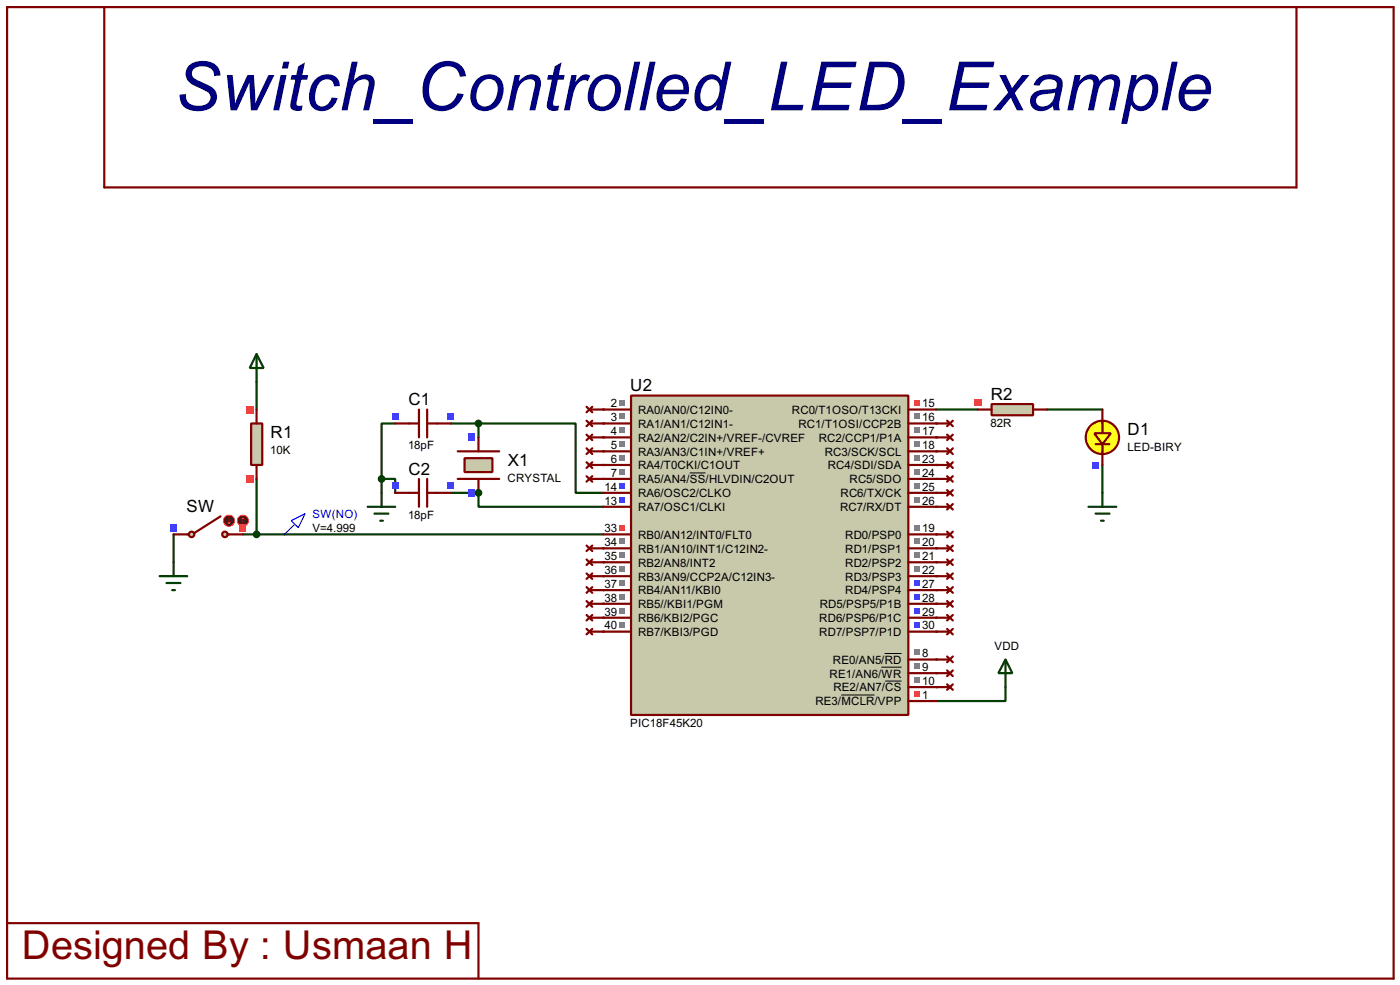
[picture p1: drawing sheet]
<svg xmlns="http://www.w3.org/2000/svg" width="256mm" height="180mm" viewBox="0 0 256 180" stroke-linecap="round" stroke-linejoin="round" font-family="sans-serif">
<path d="M47 69.9v5.1M191.8 75h10.2M31.8 97.8v5.1M47 87.7v10.1h-2.5M202 85.1v5.1" fill="none" stroke="#004000" stroke-width=".4"/>
<g fill="#004000">
<circle cx="110.5" cy="85.1" r=".2"/>
<circle cx="110.5" cy="87.7" r=".2"/>
<circle cx="110.5" cy="100.4" r=".2"/>
<circle cx="110.5" cy="102.9" r=".2"/>
<circle cx="110.5" cy="105.5" r=".2"/>
<circle cx="110.5" cy="108" r=".2"/>
<circle cx="110.5" cy="110.5" r=".2"/>
<circle cx="110.5" cy="113.1" r=".2"/>
<circle cx="110.5" cy="115.6" r=".2"/>
</g>
<path d="M171.5 75h7.6" fill="none" stroke="#004000" stroke-width=".4"/>
<g fill="#004000">
<circle cx="171.5" cy="82.6" r=".2"/>
<circle cx="171.5" cy="85.1" r=".2"/>
<circle cx="171.5" cy="87.7" r=".2"/>
<circle cx="171.5" cy="90.2" r=".2"/>
<circle cx="171.5" cy="92.8" r=".2"/>
<circle cx="171.5" cy="97.8" r=".2"/>
<circle cx="171.5" cy="100.4" r=".2"/>
<circle cx="171.5" cy="102.9" r=".2"/>
<circle cx="171.5" cy="105.5" r=".2"/>
<circle cx="171.5" cy="108" r=".2"/>
<circle cx="171.5" cy="110.5" r=".2"/>
<circle cx="171.5" cy="113.1" r=".2"/>
<circle cx="171.5" cy="115.6" r=".2"/>
<circle cx="171.5" cy="120.7" r=".2"/>
<circle cx="171.5" cy="123.2" r=".2"/>
<circle cx="171.5" cy="125.8" r=".2"/>
</g>
<path d="M184.2 125.8v2.5h-12.7" fill="none" stroke="#004000" stroke-width=".4"/>
<g fill="#004000">
<circle cx="171.5" cy="77.5" r=".2"/>
<circle cx="171.5" cy="80.1" r=".2"/>
<circle cx="110.5" cy="75" r=".2"/>
<circle cx="110.5" cy="77.5" r=".2"/>
<circle cx="110.5" cy="80.1" r=".2"/>
<circle cx="110.5" cy="82.6" r=".2"/>
<circle cx="87.7" cy="90.2" r=".2"/>
</g>
<path d="M72.4 77.5h-2.5v10.2M82.6 77.5h5.1M87.7 77.5h17.8v12.7h5M87.7 77.5v2.6M47 97.8h63.5M69.9 87.7h2.5v2.5M69.9 87.7v2.5M82.6 90.2h5.1v2.6h22.8M184.2 120.7l1.3 2.5h-2.6zM184.2 120.7v5.1" fill="none" stroke="#004000" stroke-width=".4"/>
<g fill="none" stroke="#800000" stroke-width=".4">
<path d="M1.3 1.3h254v177.8h-254zM19.1 1.3v33h218.4v-33M107.5 74.5l1 1M107.5 77l1 1M107.5 79.6l1 1M108 75h2.5M108 77.5h2.5M108.5 74.5l-1 1M108.5 77l-1 1M108.5 79.6l-1 1M107.5 82.1l1 1M107.5 84.6l1 1.1"/>
<path d="M107.5 87.2l1 1M107.5 99.9l1 1M108 80.1h2.5M108 82.6h2.5M108 85.1h2.5M108 87.7h2.5M108.5 82.1l-1 1M108.5 84.6l-1 1.1M108.5 87.2l-1 1M108.5 99.9l-1 1M107.5 102.4l1 1M107.5 107.5l1 1"/>
<path d="M107.5 110l1 1.1M107.5 112.6l1 1M108 100.4h2.5M108 102.9h2.5M108 108h2.5M108 110.5h2.5M108 113.1h2.5M108.5 102.4l-1 1M108.5 107.5l-1 1M108.5 110l-1 1.1M108.5 112.6l-1 1M171.5 120.7h2.5"/>
<path d="M171.5 123.2h2.5M171.5 125.8h2.5M173.5 120.2l1.1 1M173.5 122.7l1.1 1.1M173.5 125.3l1.1 1M174.6 120.2l-1.1 1M174.6 122.7l-1.1 1.1M174.6 125.3l-1.1 1M1.3 169h86.4v10.1"/>
</g>
<g fill="#c8c8aa" stroke="#800000" stroke-width=".4">
<circle cx="41.2" cy="97.8" r=".5"/>
<circle cx="35.1" cy="97.8" r=".5"/>
</g>
<path d="M31.8 97.8h2.8M40.4 94.5l-4.8 3.1M41.7 97.8h2.8" fill="none" stroke="#800000" stroke-width=".4"/>
<circle cx="41.9" cy="95.3" r="1" fill="#400000" stroke="#f00" stroke-width=".2"/>
<path d="M41.7 95.6l.3 .2M42 94.8v1M42.2 95.6l-.2 .2" fill="none" stroke="#f00" stroke-width=".2"/>
<circle cx="44.5" cy="95.3" r="1" fill="#400000" stroke="#f00" stroke-width=".2"/>
<path d="M44.5 94.8l-.2 .3M44.5 94.8l.3 .3M44.5 94.8v1" fill="none" stroke="#f00" stroke-width=".2"/>
<path d="M31.2 95.9h1.2v1.3h-1.2z" fill="#4040ff"/>
<path d="M43.9 95.9h1.2v1.3h-1.2z" fill="#ff4040"/>
<g fill="none" stroke="#800000" stroke-width=".4">
<path d="M171.5 97.8h2.5M173.5 97.3l1.1 1.1M173.5 99.9l1.1 1M174.6 97.3l-1.1 1.1M174.6 99.9l-1.1 1M171.5 100.4h2.5M171.5 102.9h2.5M171.5 105.5h2.5M171.5 108h2.5M171.5 110.5h2.5M171.5 113.1h2.5M171.5 115.6h2.5"/>
<path d="M173.5 102.4l1.1 1M173.5 105l1.1 1M173.5 107.5l1.1 1M173.5 110l1.1 1.1M173.5 112.6l1.1 1M173.5 115.1l1.1 1M174.6 102.4l-1.1 1M174.6 105l-1.1 1M174.6 107.5l-1.1 1M174.6 110l-1.1 1.1M174.6 112.6l-1.1 1M174.6 115.1l-1.1 1"/>
</g>
<path d="M46 77.5h2.1v7.6h-2.1z" fill="#c8c8aa" stroke="#800000" stroke-width=".4"/>
<path d="M47 75v2.5M47 85.1v2.6" fill="none" stroke="#800000" stroke-width=".4"/>
<g fill="#ff4040">
<path d="M45.1 74.3h1.3v1.3h-1.3z"/>
<path d="M45.1 87h1.3v1.3h-1.3z"/>
</g>
<path d="M47 64.8l1.3 2.6h-2.5zM47 64.8v5.1M29.3 105.5h5M30.5 106.7h2.6M31.6 108h.5M31.8 102.9v2.6" fill="none" stroke="#004000" stroke-width=".4"/>
<circle cx="47" cy="97.8" r=".5" fill="#004000" stroke="#004000" stroke-width=".4"/>
<path d="M107.5 105l1 1M107.5 115.1l1 1M108 105.5h2.5M108 115.6h2.5M108.5 105l-1 1M108.5 115.1l-1 1" fill="none" stroke="#800000" stroke-width=".4"/>
<circle cx="201.9" cy="80.1" r="3.1" fill="#ffff1c" stroke="#800000" stroke-width=".4"/>
<path d="M202 77v2.3M200.7 81.3h2.6M202 81.3v1.8" fill="none" stroke="#800000" stroke-width=".4"/>
<path d="M200.5 79.3h3l-1.5 2z" fill="#ffff2f" stroke="#800000" stroke-width=".4"/>
<path d="M202 75v2.5M202 82.6v2.5" fill="none" stroke="#800000" stroke-width=".4"/>
<path d="M200.1 84.5h1.2v1.3h-1.2z" fill="#4040ff"/>
<path d="M181.7 74h7.6v2h-7.6z" fill="#c8c8aa" stroke="#800000" stroke-width=".4"/>
<path d="M179.1 75h2.6M189.3 75h2.5" fill="none" stroke="#800000" stroke-width=".4"/>
<path d="M178.5 73.1h1.3v1.2h-1.3z" fill="#ff4040"/>
<path d="M199.4 92.8h5.1M200.7 94h2.6M201.7 95.3h.5M202 90.2v2.6" fill="none" stroke="#004000" stroke-width=".4"/>
<g fill="none" stroke="#800000" stroke-width=".4">
<path d="M171.5 77.5h2.5M173.5 77l1.1 1M173.5 79.6l1.1 1M174.6 77l-1.1 1M174.6 79.6l-1.1 1M171.5 92.8h2.5M171.5 90.2h2.5M171.5 87.7h2.5M171.5 85.1h2.5M171.5 82.6h2.5M171.5 80.1h2.5M173.5 92.3l1.1 1"/>
<path d="M173.5 89.7l1.1 1M173.5 87.2l1.1 1M173.5 84.6l1.1 1.1M173.5 82.1l1.1 1M174.6 92.3l-1.1 1M174.6 89.7l-1.1 1M174.6 87.2l-1.1 1M174.6 84.6l-1.1 1.1M174.6 82.1l-1.1 1"/>
</g>
<path d="M115.6 72.4h50.8v58.5h-50.8z" fill="#c8c8aa" stroke="#800000" stroke-width=".4"/>
<g fill="none" stroke="#800000" stroke-width=".4">
<path d="M110.5 75h5.1M110.5 77.5h5.1M166.4 75h5.1M166.4 77.5h5.1M110.5 85.1h5.1M110.5 87.7h5.1M110.5 90.2h5.1M110.5 92.8h5.1M110.5 97.8h5.1M110.5 82.6h5.1M110.5 80.1h5.1M166.4 85.1h5.1"/>
<path d="M166.4 87.7h5.1M166.4 90.2h5.1M166.4 92.8h5.1M166.4 97.8h5.1M166.4 82.6h5.1M166.4 80.1h5.1M110.5 100.4h5.1M110.5 102.9h5.1M110.5 105.5h5.1M110.5 108h5.1M110.5 110.5h5.1M110.5 113.1h5.1"/>
<path d="M110.5 115.6h5.1M166.4 100.4h5.1M166.4 102.9h5.1M166.4 105.5h5.1M166.4 108h5.1M166.4 110.5h5.1M166.4 113.1h5.1M166.4 115.6h5.1M166.4 120.7h5.1M166.4 123.2h5.1M166.4 125.8h5.1M166.4 128.3h5.1"/>
</g>
<path d="M126.4 86.6h2.9M162.1 119.6h3.1M154.1 127.2h6.1M161.5 122.1h3.7M162.2 124.7h3" fill="none" stroke="#000" stroke-width=".18"/>
<g fill="#808080">
<path d="M113.5 83.4h1v1h-1z"/>
<path d="M113.5 85.9h1v1h-1z"/>
</g>
<g fill="#4040ff">
<path d="M113.5 88.4h1v1.1h-1z"/>
<path d="M113.5 91h1v1h-1z"/>
</g>
<path d="M113.5 96.1h1v1h-1z" fill="#ff4040"/>
<g fill="#808080">
<path d="M113.5 98.6h1v1h-1z"/>
<path d="M113.5 101.1h1v1.1h-1z"/>
<path d="M113.5 103.7h1v1h-1z"/>
<path d="M113.5 106.2h1v1h-1z"/>
<path d="M113.5 108.8h1v1h-1z"/>
<path d="M113.5 111.3h1v1h-1z"/>
<path d="M113.5 113.8h1v1.1h-1z"/>
</g>
<path d="M167.6 73.2h1v1h-1z" fill="#ff4040"/>
<g fill="#808080">
<path d="M167.6 80.8h1v1h-1z"/>
<path d="M167.6 83.4h1v1h-1z"/>
<path d="M167.6 85.9h1v1h-1z"/>
<path d="M167.6 88.4h1v1.1h-1z"/>
<path d="M167.6 91h1v1h-1z"/>
<path d="M167.6 96.1h1v1h-1z"/>
<path d="M167.6 98.6h1v1h-1z"/>
<path d="M167.6 101.1h1v1.1h-1z"/>
<path d="M167.6 103.7h1v1h-1z"/>
</g>
<g fill="#4040ff">
<path d="M167.6 106.2h1v1h-1z"/>
<path d="M167.6 108.8h1v1h-1z"/>
<path d="M167.6 111.3h1v1h-1z"/>
<path d="M167.6 113.8h1v1.1h-1z"/>
</g>
<g fill="#808080">
<path d="M167.6 118.9h1v1h-1z"/>
<path d="M167.6 121.5h1v1h-1z"/>
<path d="M167.6 124h1v1h-1z"/>
</g>
<path d="M167.6 126.5h1v1.1h-1z" fill="#ff4040"/>
<g fill="#808080">
<path d="M167.6 75.7h1v1.1h-1z"/>
<path d="M167.6 78.3h1v1h-1z"/>
<path d="M113.5 73.2h1v1h-1z"/>
<path d="M113.5 75.7h1v1.1h-1z"/>
<path d="M113.5 78.3h1v1h-1z"/>
<path d="M113.5 80.8h1v1h-1z"/>
</g>
<path d="M83.9 82.6h7.6M83.9 87.7h7.6" fill="none" stroke="#800000" stroke-width=".4"/>
<path d="M85.1 83.9h5.1v2.5h-5.1z" fill="#c8c8aa" stroke="#800000" stroke-width=".4"/>
<path d="M87.7 80.1v2.5M87.7 87.7v2.5" fill="none" stroke="#800000" stroke-width=".4"/>
<g fill="#4040ff">
<path d="M85.8 79.4h1.2v1.3h-1.2z"/>
<path d="M85.8 89.6h1.2v1.3h-1.2z"/>
</g>
<path d="M72.4 77.5h4.4M76.8 75v5.1M78.3 75v5.1M78.3 77.5h4.3" fill="none" stroke="#800000" stroke-width=".4"/>
<g fill="#4040ff">
<path d="M71.8 75.6h1.3v1.3h-1.3z"/>
<path d="M82 75.6h1.2v1.3h-1.2z"/>
</g>
<path d="M72.4 90.2h4.4M76.8 87.7v5.1M78.3 87.7v5.1M78.3 90.2h4.3" fill="none" stroke="#800000" stroke-width=".4"/>
<g fill="#4040ff">
<path d="M71.8 88.3h1.3v1.3h-1.3z"/>
<path d="M82 88.3h1.2v1.3h-1.2z"/>
</g>
<g fill="#004000" stroke="#004000" stroke-width=".4">
<circle cx="87.6" cy="90.2" r=".5"/>
<circle cx="69.9" cy="87.7" r=".5"/>
<circle cx="87.6" cy="77.5" r=".5"/>
</g>
<path d="M67.4 92.8h5M68.6 94h2.6M69.7 95.3h.5M69.9 90.2v2.6" fill="none" stroke="#004000" stroke-width=".4"/>
<path d="M53.4 95.3l2.5-1.3-1.2 2.6zM53.9 96.1l-1.8 1.7" fill="none" stroke="#0000c0" stroke-width=".2"/>
<text font-size="13.9" fill="#000080" x="32" y="20.2">Switch_Controlled_LED_Example</text>
<text font-size="8.2" fill="#800000" x="4" y="175.6">Designed By : Usmaan H</text>
<g font-size="3.5">
<text x="115.5" y="71.6">U2</text>
<text x="74.8" y="74.1">C1</text>
<text x="181.5" y="73.2">R2</text>
<text x="49.6" y="80.2">R1</text>
<text x="206.6" y="79.7">D1</text>
<text x="74.8" y="86.9">C2</text>
<text x="93" y="85.3">X1</text>
<text x="34.2" y="93.7">SW</text>
</g>
<g font-size="2.4">
<text x="111.9" y="74.6">2</text>
<text x="111.9" y="77.1">3</text>
<text x="116.9" y="75.8">RA0/AN0/C12IN0-</text>
<text x="145.1" y="75.8">RC0/T1OSO/T13CKI</text>
<text x="169" y="74.6">15</text>
<text x="169" y="77.1">16</text>
<text x="49.5" y="83.1">10K</text>
<text x="74.8" y="82.2">18pF</text>
<text x="111.9" y="79.7">4</text>
<text x="111.9" y="82.2">5</text>
<text x="116.9" y="78.3">RA1/AN1/C12IN1-</text>
<text x="116.9" y="80.8">RA2/AN2/C2IN+/VREF-/CVREF</text>
<text x="116.9" y="83.4">RA3/AN3/C1IN+/VREF+</text>
<text x="146.3" y="78.3">RC1/T1OSI/CCP2B</text>
<text x="150" y="80.8">RC2/CCP1/P1A</text>
<text x="151.1" y="83.4">RC3/SCK/SCL</text>
<text x="169" y="82.2">18</text>
<text x="169" y="79.7">17</text>
<text x="181.5" y="78.2">82R</text>
<text x="206.5" y="82.6">LED-BIRY</text>
<text x="93" y="88.2">CRYSTAL</text>
<text x="110.8" y="89.8">14</text>
<text x="111.9" y="84.7">6</text>
<text x="111.9" y="87.3">7</text>
<text x="116.9" y="85.9">RA4/T0CKI/C1OUT</text>
<text x="116.9" y="88.5">RA5/AN4/SS/HLVDIN/C2OUT</text>
<text x="151.6" y="85.9">RC4/SDI/SDA</text>
<text x="155.6" y="88.5">RC5/SDO</text>
<text x="169" y="84.7">23</text>
<text x="169" y="87.3">24</text>
<text x="169" y="89.8">25</text>
<text x="74.8" y="95">18pF</text>
<text x="110.8" y="92.4">13</text>
<text x="116.9" y="91">RA6/OSC2/CLKO</text>
<text x="116.9" y="93.6">RA7/OSC1/CLKI</text>
<text x="153.9" y="93.6">RC7/RX/DT</text>
<text x="154" y="91">RC6/TX/CK</text>
<text x="169" y="92.4">26</text>
<text x="57.2" y="97.3">V=4.999</text>
<text x="110.8" y="97.4">33</text>
<text x="110.8" y="100">34</text>
<text x="116.9" y="98.6">RB0/AN12/INT0/FLT0</text>
<text x="116.9" y="101.2">RB1/AN10/INT1/C12IN2-</text>
<text x="154.8" y="98.6">RD0/PSP0</text>
<text x="154.8" y="101.2">RD1/PSP1</text>
<text x="169" y="97.4">19</text>
<text x="169" y="100">20</text>
<text x="110.8" y="102.5">35</text>
<text x="110.8" y="105.1">36</text>
<text x="110.8" y="107.6">37</text>
<text x="116.9" y="103.7">RB2/AN8/INT2</text>
<text x="116.9" y="106.3">RB3/AN9/CCP2A/C12IN3-</text>
<text x="154.8" y="103.7">RD2/PSP2</text>
<text x="154.8" y="106.3">RD3/PSP3</text>
<text x="169" y="102.5">21</text>
<text x="169" y="105.1">22</text>
<text x="169" y="107.6">27</text>
<text x="110.8" y="110.1">38</text>
<text x="110.8" y="112.7">39</text>
<text x="116.9" y="108.8">RB4/AN11/KBI0</text>
<text x="116.9" y="111.3">RB5//KBI1/PGM</text>
<text x="116.9" y="113.9">RB6/KBI2/PGC</text>
<text x="150.1" y="113.9">RD6/PSP6/P1C</text>
<text x="150.2" y="111.3">RD5/PSP5/P1B</text>
<text x="154.8" y="108.8">RD4/PSP4</text>
<text x="169" y="110.1">28</text>
<text x="169" y="112.7">29</text>
<text x="110.8" y="115.2">40</text>
<text x="116.9" y="116.4">RB7/KBI3/PGD</text>
<text x="150.1" y="116.4">RD7/PSP7/P1D</text>
<text x="169" y="115.2">30</text>
<text x="182.2" y="119">VDD</text>
<text x="152" y="124">RE1/AN6/WR</text>
<text x="152.6" y="121.5">RE0/AN5/RD</text>
<text x="169" y="120.3">8</text>
<text x="169" y="122.8">9</text>
<text x="169" y="125.4">10</text>
<text x="149.4" y="129.1">RE3/MCLR/VPP</text>
<text x="152.7" y="126.6">RE2/AN7/CS</text>
<text x="169" y="127.9">1</text>
<text x="115.4" y="133.1">PIC18F45K20</text>
</g>
<text font-size="2.4" fill="#0000c0" x="57.2" y="94.8">SW(NO)</text>
</svg>
